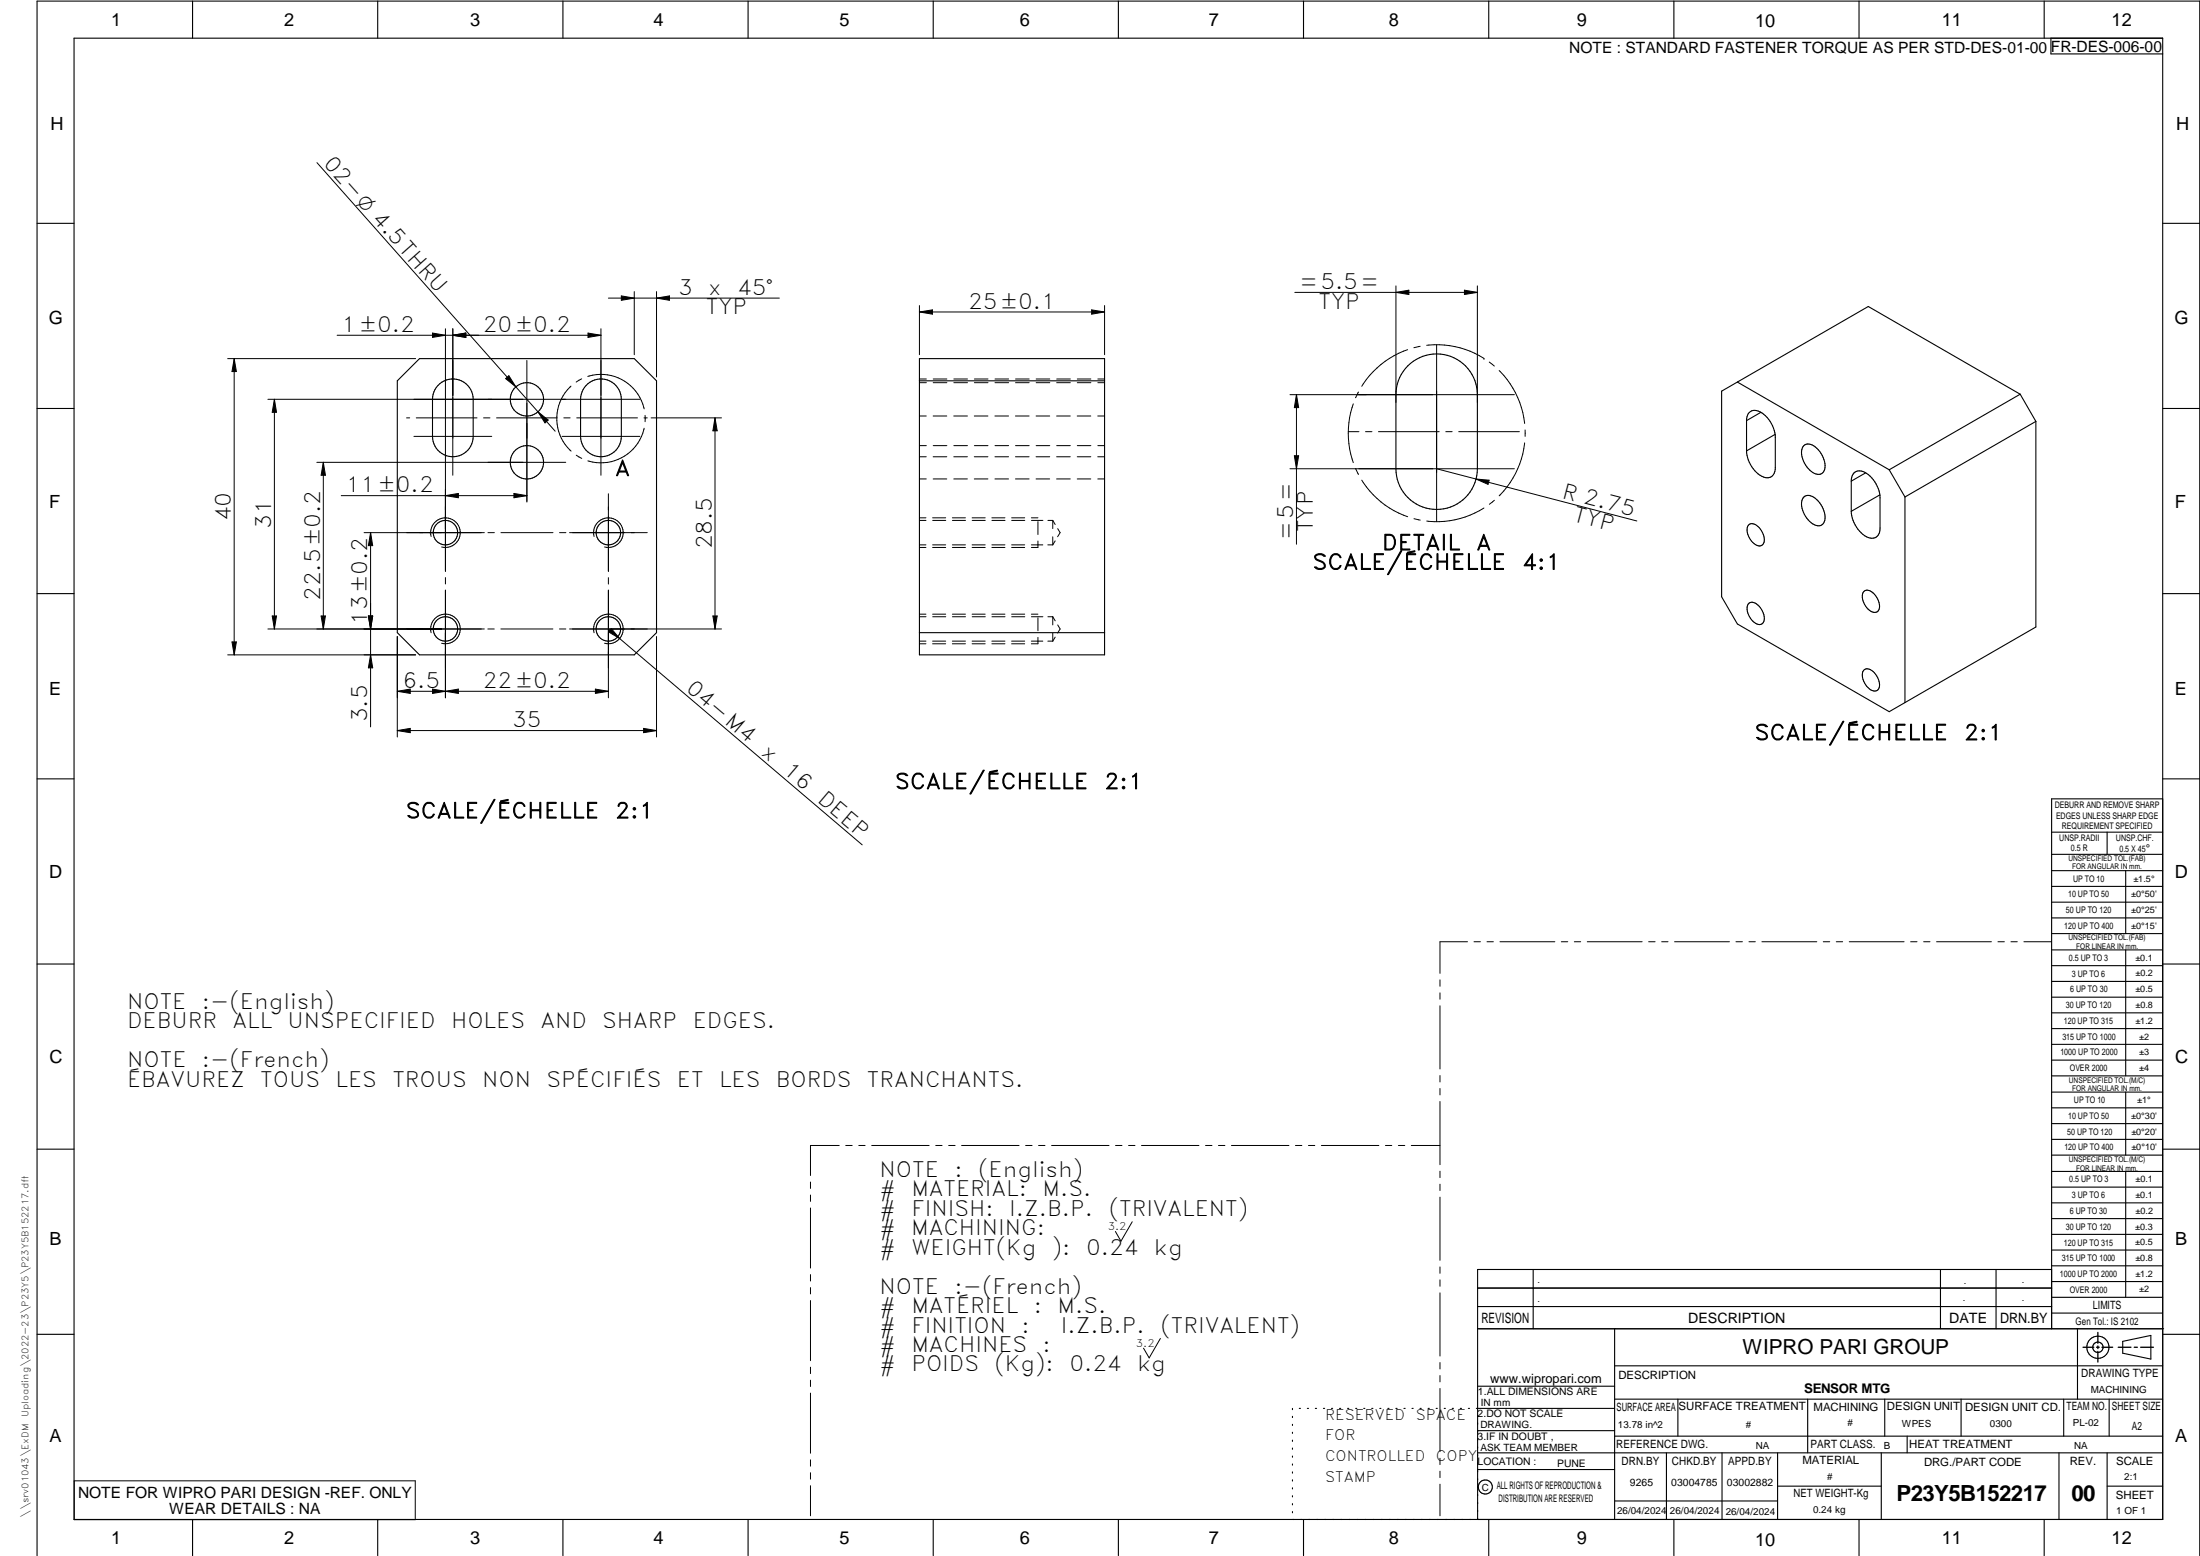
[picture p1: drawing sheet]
<svg xmlns="http://www.w3.org/2000/svg" width="594mm" height="420mm" viewBox="0 0 594 420" stroke-linecap="round" stroke-linejoin="round" font-family="sans-serif">
<g fill="none" stroke="#000" stroke-width=".3">
<path d="M20 10.3h564v400h-564zM52 .3v10M102 .3v10M152 .3v10M202 .3v10M252 .3v10M302 .3v10M352 .3v10M402 .3v10M452 .3v10M502 .3v10M552 .3v10"/>
<path d="M553.8 10.3v4.3h30.2M10 60.3h10M584 60.3h10M248.3 96.8h50v80h-50zM380.2 98.8a11 11 0 0 1 12-2.4 11 11 0 0 1 6.7 10.2v20a11 11 0 0 1-11 11 11 11 0 0 1-10.9-11v-20a11 11 0 0 1 3.2-7.8zM10 110.3h10M107.3 102.8l6-6h58l6 6v68l-6 6h-58l-6-6zM118.3 104.1a5.5 5.5 0 0 1 6-1.4 5.5 5.5 0 0 1 3.5 5.1v10a5.5 5.5 0 0 1-5.5 5.5 5.5 5.5 0 0 1-5.5-5.5v-10.7l.7-1.9zM158.3 104.1a5.5 5.5 0 0 1 6-1.4 5.5 5.5 0 0 1 3.5 5.1v10a5.5 5.5 0 0 1-5.5 5.5 5.5 5.5 0 0 1-5.5-5.5v-10.7l.7-1.9zM248.3 102.8h50M469.2 103.2l35.3-20.4 41 23.6M469.2 103.2l-4.3 2.4v55.5l4.3 7.4 41 23.7 39.6-22.9v-55.5"/>
<path d="M469.2 103.2l41 23.7M471.6 113.6a2.42 2.42 0 0 1 1.3-2.6 2.42 2.42 0 0 1 2.9 .5 8.7 8.7 0 0 1 3.6 6.6v8.1a2.32 2.32 0 0 1-1 2.5 2.32 2.32 0 0 1-2.6-.1 8.4 8.4 0 0 1-4.2-6.8M471.6 113.6v8.2M475.5 111.3l-3.9 2.3M479.4 117.3l-7.8 4.5M545.5 106.4l-35.3 20.5M545.5 106.4l4.3 7.4M549.8 113.8l-35.4 20.4M584 110.3h10M487.1 120.3a2.87 2.87 0 0 1 3.9 1.2 5.6 5.6 0 0 1 1.4 5.9 2.43 2.43 0 0 1-3.7-.5 6.2 6.2 0 0 1-2-6zM487.1 134.2a2.88 2.88 0 0 1 3.9 1.1 5.6 5.6 0 0 1 1.4 6 2.13 2.13 0 0 1-3.3-.1 6.4 6.4 0 0 1-2.4-6.4zM499.9 129.9v8.2"/>
<path d="M499.9 129.9a2.41 2.41 0 0 1 1.3-2.6 2.41 2.41 0 0 1 2.8 .5 8.5 8.5 0 0 1 3.7 6.6v8.2a2.41 2.41 0 0 1-1.3 2.6 2.41 2.41 0 0 1-2.9-.5 8.8 8.8 0 0 1-3.6-6.6M503.8 127.7l-3.9 2.2M507.6 133.6l-7.7 4.5M510.2 126.9l4.2 7.3M514.4 134.2v55.5M472.3 141.6a2.66 2.66 0 0 1 3.4 1.7 2.96 2.96 0 0 1 .1 4 2.96 2.96 0 0 1-3.4-2.1 3.1 3.1 0 0 1-.1-3.6zM503.4 159.6a2.66 2.66 0 0 1 3.4 1.7 2.96 2.96 0 0 1 .1 3.9 2.96 2.96 0 0 1-3.4-2 3.1 3.1 0 0 1-.1-3.6zM10 160.3h10M248.3 170.8h50M472.1 163.1a1.72 1.72 0 0 1 2.6 .3 4 4 0 0 1 1.3 4.9 1.89 1.89 0 0 1-2.7-.6 4.2 4.2 0 0 1-1.2-4.6zM584 160.3h10M503.2 181.1a1.73 1.73 0 0 1 2.6 .2 4.1 4.1 0 0 1 1.3 5 1.93 1.93 0 0 1-2.7-.6 4.2 4.2 0 0 1-1.2-4.6z"/>
<path d="M10 210.3h10M584 215.7h-30v143.1M584 210.3h10M554 230.7h30M554 224.7h30M554 235.1h30M554 239.4h30M569 224.7v6M574 235.1v17M554 243.6h30M554 247.9h30M554 252.1h30"/>
<path d="M554 256.5h30M574 256.5v34M10 260.3h10M554 260.8h30M554 265h30M554 269.3h30M554 273.5h30M554 277.7h30M584 260.3h10M554 282h30M554 286.3h30M554 290.5h30"/>
<path d="M554 294.9h30M554 299.1h30M574 294.9v17M10 310.3h10M554 303.4h30M554 307.7h30M554 311.9h30M554 316.3h30M574 316.3v34M584 310.3h10M554 320.5h30M554 324.8h30"/>
<path d="M554 329.1h30M554 333.3h30M554 337.5h30M399 358.8h185.3M399 352.8h155M399 347.8h155M414 342.8v16M436 358.8v51.5M524 342.8v16M539 342.8v16M554 342.8h-155v67.5M554 341.8h30"/>
<path d="M554 346.1h30M554 350.3h30M554 354.6h30M561 358.8v19M10 360.3h10M399 374.3h37M436 368.8h148M436 377.8h148M453.1 377.8v10M488.1 377.8v14.5M508.9 377.8v10M529.6 377.8v10"/>
<path d="M557.3 377.8v10M569.5 377.8v10M573.2 362.2l7.6-1.6v6.4l-7.6-1.6zM584 360.3h10M349 380.3v.3M349 382.4v.4M349 384.6v.3M349 386.7v.4M349 388.9v.3M349 391v.4M349 393.2v.3M349 395.3v.3"/>
<path d="M349 397.4v.4M349 399.6v.3M350.9 380.3h.3M353 380.3h.3M355.2 380.3h.3M357.4 380.3h.3M359.6 380.3h.3M361.7 380.3h.3M363.9 380.3h.3M366.1 380.3h.3M368.3 380.3h.3M370.4 380.3h.3"/>
<path d="M372.6 380.3h.3M374.8 380.3h.3M376.9 380.3h.4M379.1 380.3h.3M381.3 380.3h.3M383.4 380.3h.4M385.6 380.3h.4M387.8 380.3h.3M390 380.3h.3M392.1 380.3h.4M394.3 380.3h.4M396.5 380.3h.3"/>
<path d="M399 396.8h37M399 392.3h185M399 386.3h37M436 387.8h148M436 380.3h-37.3M450 392.3v18M465 392.3v18M480 392.3v18M508 392.3v18M515 387.8v4.5M556 392.3v18M569 392.3v18"/>
<path d="M52 410.3v9.8M102 410.3v9.8M152 410.3v9.8M202 410.3v9.8M252 410.3v9.8M302 410.3v9.8M349 401.7v.4M349 403.9v.3M349 406v.4M349 408.2v.3M352 410.3v9.8M402 410.3v9.8"/>
<path d="M436 405.3h44M452 410.3v9.8M480 401.3h28M502 410.3v9.8M552 410.3v9.8M569 401.3h15M10 420.1v-419.8h584v419.8"/>
<circle cx="142.3" cy="107.8" r="4.5"/>
<circle cx="142.3" cy="124.8" r="4.5"/>
<circle cx="120.3" cy="143.8" r="3.3"/>
<circle cx="164.3" cy="143.8" r="3.3"/>
<circle cx="120.3" cy="169.8" r="3.3"/>
<circle cx="164.3" cy="169.8" r="3.3"/>
<circle cx="566.5" cy="363.8" r="1.4"/>
<circle cx="566.5" cy="363.8" r="3"/>
<circle cx="401.1" cy="401.5" r="1.91"/>
</g>
<g fill="none" stroke="#000" stroke-width=".27">
<path d="M85.6 43.9l64.3 72.5M167.8 79.9l3.5 .6-3.5 .6zM171.3 78.7v17.1M177.3 78.7v23.1M349.6 79h49.3M377 77.2v31.5M377 79l3.4-.6v1.1zM395.5 78.4l3.4 .6-3.4 .5zM398.9 77.2v31.5M61.5 96.8h50.7M63.2 96.8l.6 3.5h-1.2zM63.2 96.8v80"/>
<path d="M91 90.5h71.3M116.8 89.9l3.5 .6-3.5 .6zM120.3 88.8v65.5M122.3 88.8v39.5M122.3 90.5l3.5-.6v1.2zM142.3 97.3v38.3M158.8 89.9l3.5 .6-3.5 .6zM162.3 88.8v39.5M164.3 80.5h46.2M177.3 80.5l3.5-.6v1.2zM248.3 82.5v13.3M248.3 84.2l3.5-.5v1.1z"/>
<path d="M248.3 84.2h50M294.8 83.7l3.5 .5-3.5 .6zM298.3 82.5v13.3M380.1 94.4a23.7 23.7 0 0 0-12.4 9.9M383.5 93.5l-1.7 .4M385.2 93.2a23.9 23.9 0 0 1 15.5 3.6M387.9 93.1v47.8M400.7 96.8h.1M402.2 97.8l1.3 1M74.1 107.8l.6 3.5h-1.2zM74.1 107.8v62M109.8 112.8h.8"/>
<path d="M111.8 117.8h21M112.4 112.8h16.4M130.6 112.8h1.7M134.1 112.8h16.4M136.5 102.2l.9-.7 1.9 3zM145.3 111.2l2.7 2.2-.8 .8zM151.8 117.8h21M152.2 112.8h1.8M154.2 104.3a11.9 11.9 0 0 0 0 17.5M155.7 112.8h16.4M157.1 102.3l-1.5 .9M158.7 101.6a11.9 11.9 0 0 1 15.2 8.8"/>
<path d="M172.8 107.8h-100.5M173.9 112.8h.9M173.9 115.6a11.9 11.9 0 0 1-15.2 8.8M174.2 112.2v1.7M175.8 112.8h19M193.1 112.8l.6 3.5h-1.2zM193.1 112.8v57M248.3 112.3h1.8M248.3 103.3h1.8M248.3 102.3h1.8M252 112.3h3.7M252 103.3h3.7"/>
<path d="M252 102.3h3.7M257.5 112.3h3.7M257.6 103.3h3.7M257.6 102.3h3.7M263.1 112.3h3.7M263.1 103.3h3.7M263.1 102.3h3.7M268.7 112.3h3.6M268.7 103.3h3.7M268.7 102.3h3.7M274.2 112.3h3.7M274.2 103.3h3.7"/>
<path d="M274.2 102.3h3.7M279.8 112.3h3.7M279.8 103.3h3.7M279.8 102.3h3.7M285.3 112.3h3.7M285.3 103.3h3.7M285.3 102.3h3.7M290.9 112.3h3.6M290.9 103.3h3.7M290.9 102.3h3.7M296.4 112.3h1.9M296.5 103.3h1.8"/>
<path d="M296.5 102.3h1.8M348.3 106.6h60.6M350.1 106.6v40.4M350.1 106.6l.6 3.5h-1.2zM364.1 116.6h2.9M365.4 109.1a23.9 23.9 0 0 0 0 15.8M366.8 105.9l-.7 1.5M368.7 116.6h1.8M372.2 116.6h16.4M390.4 116.6h1.7M393.9 116.6h16.4M404.8 100.1a23.7 23.7 0 0 1 6.9 14.2"/>
<path d="M411.7 119.6a23.9 23.9 0 0 1-6.9 14.3M411.8 116.1v1.7M85.5 124.8h67.3M87.3 124.8l.6 3.5h-1.2zM87.3 124.8v45M92.2 133.8h50.1M120.3 133.8l3.5-.6v1.2zM138.8 133.2l3.5 .6-3.5 .6zM155.6 122.9l1.5 .9M164.3 133.3v21M248.3 139.8h1.7M248.3 129.3h1.8"/>
<path d="M248.3 123.3h1.8M248.3 120.3h1.8M251.8 139.8h3.6M252 129.3h3.7M252 123.3h3.7M252 120.3h3.7M257.2 139.8h3.5M257.5 129.3h3.7M257.5 123.3h3.7M257.6 120.3h3.7M262.5 139.8h3.5M263.1 129.3h3.7"/>
<path d="M263.1 123.3h3.7M263.1 120.3h3.7M267.8 139.8h3.6M268.7 129.3h3.6M268.7 123.3h3.6M268.7 120.3h3.7M273.2 139.8h3.5M274.2 129.3h3.7M274.2 123.3h3.7M274.2 120.3h3.7M278.5 139.8h1.8M279.8 129.3h3.7"/>
<path d="M279.8 123.3h3.7M279.8 120.3h3.7M285.3 129.3h3.7M285.3 123.3h3.7M285.3 120.3h3.7M290.9 129.3h3.6M290.9 123.3h3.6M290.9 120.3h3.7M296.4 129.3h1.9M296.4 123.3h1.9M296.5 120.3h1.8M349.5 123.1h1.2l-.6 3.5z"/>
<path d="M366.1 126.6l.7 1.5M366.1 126.6h.1M367.7 129.6a23.6 23.6 0 0 0 12.4 9.9M387.9 126.6l54.1 14.1M398.6 129.3l3.5 .4-.3 1.1zM400.7 137.2a23.7 23.7 0 0 1-15.4 3.5M403.5 135.1l-1.3 1.1M408.9 126.6h-60.6M98.3 143.8h32.5M100.1 143.8l.5 3.5h-1.1zM100.1 143.8v52.5M116.4 144.9a4 4 0 0 1 3.5-5.1 4 4 0 0 1 4.4 4.4 4 4 0 0 1-5.1 3.5"/>
<path d="M120.3 156v1.7M120.3 159.3v29.1M131.8 143.8h1.7M135.3 143.8h14M151.1 143.8h1.7M153.8 143.8h21M160.4 144.9a4 4 0 0 1 3.5-5 4 4 0 0 1 4.4 4.3 4 4 0 0 1-5 3.5M164.3 156v1.7M164.3 159.3v29.1M248.3 147.8h1.7M248.3 140.5h1.8M248.3 147.1h1.7"/>
<path d="M251.8 147.8h3.6M251.8 147.1h3.6M251.9 140.5h3.5M257.2 147.8h3.5M257.2 147.1h3.5M257.2 140.5h3.5M262.5 147.8h3.5M262.5 147.1h3.5M262.5 140.5h3.6M267.8 147.8h3.6M267.8 147.1h3.6M267.9 140.5h3.5"/>
<path d="M273.2 147.8h3.5M273.2 147.1h3.5M273.2 140.5h3.5M278.5 147.1h3.1M278.5 140.5h3.1M280.3 146.1v1.7h-1.8M280.3 140.8v3.5M282.9 147.1h1.4M283 140.5h1.3M284.3 140.5l.6 1.1M284.3 140.5v2.2M284.3 144.9v2.2"/>
<path d="M284.9 146l-.6 1.1M285.6 142.7l.7 1.1-.7 1.1M381.8 140.1l1.7 .3M61.5 176.8h50.7M62.6 173.3h1.2l-.6 3.5zM72.3 169.8h58.5M73.5 166.3h1.2l-.6 3.5zM86.7 166.3h1.2l-.6 3.5zM99.5 166.3h1.1l-.5 3.5zM100.1 176.8l.5 3.5h-1.1zM107.3 171.9v27.1M116.4 170.9a4 4 0 0 1 3.5-5.1 4 4 0 0 1 4.4 4.4 4 4 0 0 1-5.1 3.5"/>
<path d="M131.7 169.8h1.8M135.2 169.8h14.1M151.1 169.8h1.7M153.8 169.8h41M160.4 170.9a4 4 0 0 1 3.5-5.1 4 4 0 0 1 4.4 4.4 4 4 0 0 1-5 3.5M164.3 169.8l68.5 58.3M165.1 169.7l2.2 2.7-3-1.8zM177.3 171.9v27.1M192.5 166.3h1.2l-.6 3.5zM248.3 165.8h1.7M248.3 173.8h1.7M248.3 166.5h1.8"/>
<path d="M248.3 173.1h1.7M251.8 165.8h3.6M251.8 173.8h3.6M251.8 173.1h3.6M251.9 166.5h3.5M257.2 165.8h3.5M257.2 173.8h3.5M257.2 173.1h3.5M257.2 166.5h3.5M262.5 165.8h3.5M262.5 173.8h3.5M262.5 173.1h3.5"/>
<path d="M262.5 166.5h3.6M267.8 165.8h3.6M267.8 173.8h3.6M267.8 173.1h3.6M267.9 166.5h3.5M273.2 165.8h3.5M273.2 173.8h3.5M273.2 173.1h3.5M273.2 166.5h3.5M278.5 165.8h1.8M278.5 173.1h3.1M278.5 166.5h3.1"/>
<path d="M280.3 166.9v3.4M280.3 172.1v1.7h-1.8M282.9 173.1h1.4M283 166.5h1.3M284.3 166.5l.6 1.1M284.3 166.5v2.2M284.3 171v2.1M284.9 172l-.6 1.1M285.6 168.7l.7 1.1-.7 1.1M107.3 186.7l3.5-.6v1.1zM107.3 197.3l3.5-.6v1.1zM107.3 186.7h57"/>
<path d="M107.3 197.3h70M116.8 186.1l3.5 .6-3.5 .5zM120.3 186.7l3.5-.6v1.1zM160.8 186.1l3.5 .6-3.5 .5zM173.8 196.7l3.5 .6-3.5 .5zM396.3 254.3h-7.5v8.5M398 254.3h1.8M401.5 254.3h1.8M405 254.3h14.9M421.6 254.3h1.7M425.1 254.3h1.7M428.6 254.3h14.8"/>
<path d="M445.2 254.3h1.7M448.7 254.3h1.7M452.2 254.3h14.8M468.8 254.3h1.7M472.3 254.3h1.7M475.8 254.3h14.8M492.4 254.3h1.7M495.9 254.3h1.7M499.4 254.3h14.8M515.9 254.3h1.8M519.4 254.3h1.8M522.9 254.3h14.9"/>
<path d="M539.5 254.3h1.7M543 254.3h1.7M546.5 254.3h7.4M388.8 264.6v1.7M388.8 268.1v1.7M388.8 271.6v17M388.8 290.4v1.8M388.8 293.9v1.8M388.8 297.4v17.1M218.9 319.2v1.7M226.6 309.3h-7.7v8.1M228.4 309.3h1.7"/>
<path d="M231.9 309.3h1.7M235.4 309.3h15.5M252.7 309.3h1.7M256.2 309.3h1.7M259.7 309.3h15.5M277 309.3h1.7M280.5 309.3h1.7M284 309.3h15.5M301.2 309.3h1.8M304.8 309.3h1.7M308.2 309.3h15.6M325.5 309.3h1.8"/>
<path d="M329 309.3h1.8M332.5 309.3h15.6M349.8 309.3h1.8M353.3 309.3h1.7M356.8 309.3h15.5M374.1 309.3h1.7M377.6 309.3h1.7M381.1 309.3h7.7M388.8 316.3v1.7M388.8 319.8v1.7M218.9 322.7v1.7M218.9 326.2v16.2"/>
<path d="M305.7 329.9l-3 5.3-1.5-2.7M388.8 323.3v17M218.9 344.2v1.7M218.9 347.7v1.7M218.9 351.2v16.2M388.8 342.1v1.7M388.8 345.6v1.7M388.8 349.1v17.1M218.9 369.2v1.7M218.9 372.7v1.7M218.9 376.2v16.2M313.3 361.4l-3 5.3-1.5-2.7"/>
<path d="M388.8 367.9v1.8M388.8 371.4v1.7M388.8 374.9v17.1M20 399.9h92.1v10.5h-92.1zM218.9 394.2v1.7M218.9 397.7v1.7M388.8 393.8v1.7M388.8 397.3v1.7M218.9 401.2v8.1M388.8 400.8v8.5"/>
</g>
<path d="M566.5 359.8v2.9M562.5 363.8h2.9M566.1 363.8h.8M566.5 363.5v.7M566.5 364.9v2.9M567.6 363.8h2.9M572 363.8h3.4M576.3 363.8h.9M578.1 363.8h3.4" fill="none" stroke="#000" stroke-width=".36"/>
<g fill="#000">
<path d="M167.8 79.9l3.5 .6-3.5 .6zM177.3 80.5l3.5-.6v1.2zM377 79l3.4-.6v1.1zM395.5 78.4l3.4 .6-3.4 .5zM116.8 89.9l3.5 .6-3.5 .6zM122.3 90.5l3.5-.6v1.2zM158.8 89.9l3.5 .6-3.5 .6zM248.3 84.2l3.5-.5v1.1zM294.8 83.7l3.5 .5-3.5 .6zM63.2 96.8l.6 3.5h-1.2zM74.1 107.8l.6 3.5h-1.2zM136.5 102.2l.9-.7 1.9 3z"/>
<path d="M145.3 111.2l2.7 2.2-.8 .8zM193.1 112.8l.6 3.5h-1.2zM350.1 106.6l.6 3.5h-1.2zM87.3 124.8l.6 3.5h-1.2zM120.3 133.8l3.5-.6v1.2zM138.8 133.2l3.5 .6-3.5 .6zM349.5 123.1h1.2l-.6 3.5zM398.6 129.3l3.5 .4-.3 1.1zM100.1 143.8l.5 3.5h-1.1zM62.6 173.3h1.2l-.6 3.5zM73.5 166.3h1.2l-.6 3.5zM86.7 166.3h1.2l-.6 3.5z"/>
<path d="M99.5 166.3h1.1l-.5 3.5zM165.1 169.7l2.2 2.7-3-1.8zM192.5 166.3h1.2l-.6 3.5zM100.1 176.8l.5 3.5h-1.1zM107.3 186.7l3.5-.6v1.1zM107.3 197.3l3.5-.6v1.1zM116.8 186.1l3.5 .6-3.5 .5zM120.3 186.7l3.5-.6v1.1zM160.8 186.1l3.5 .6-3.5 .5zM173.8 196.7l3.5 .6-3.5 .5z"/>
</g>
<g font-size="6">
<text x="512.1" y="405.2">P23Y5B152217</text>
<text x="559.4" y="405.2">00</text>
</g>
<g font-size="5.7">
<text x="87.1" y="44.3" transform="rotate(48 87.1 44.3)">02-O 4.5THRU</text>
<text x="183.1" y="79.6">3</text>
<text x="191.3" y="79.6">x</text>
<text x="199.1" y="79.6">45°</text>
<text x="261.4" y="83.4">25±0.1</text>
<text x="350.9" y="78.1">=5.5=</text>
<text x="356" y="83.3">TYP</text>
<text x="92.3" y="89.7">1±0.2</text>
<text x="130.4" y="89.7">20±0.2</text>
<text x="190.6" y="84.9">TYP</text>
<text x="166.1" y="128.5">A</text>
<text x="93.4" y="132.9">11±0.2</text>
<text x="421.5" y="134.4" transform="rotate(15 421.5 134.4)">R 2.75</text>
<text x="62.4" y="140.8" transform="rotate(-90 62.4 140.8)">40</text>
<text x="73.2" y="142.8" transform="rotate(-90 73.2 142.8)">31</text>
<text x="354.5" y="143.7" transform="rotate(-90 354.5 143.7)">TYP</text>
<text x="424.6" y="140.7" transform="rotate(15 424.6 140.7)">TYP</text>
<text x="192.2" y="148.4" transform="rotate(-90 192.2 148.4)">28.5</text>
<text x="349.2" y="145.7" transform="rotate(-90 349.2 145.7)">=5=</text>
<text x="373.2" y="148.5">DETAIL</text>
<text x="398.7" y="148.5">A</text>
<text x="354.4" y="153.8">SCALE/ÉCHELLE</text>
<text x="411" y="153.8">4:1</text>
<text x="86.4" y="162.3" transform="rotate(-90 86.4 162.3)">22.5±0.2</text>
<text x="99.2" y="168.7" transform="rotate(-90 99.2 168.7)">13±0.2</text>
<text x="108.7" y="185.8">6.5</text>
<text x="130.4" y="185.8">22±0.2</text>
<text x="185" y="186.3" transform="rotate(40 185 186.3)">04-M4</text>
<text x="99.2" y="195.1" transform="rotate(-90 99.2 195.1)">3.5</text>
<text x="138.3" y="196.4">35</text>
<text x="205.3" y="203.5" transform="rotate(40 205.3 203.5)">x</text>
<text x="473.8" y="199.8">SCALE/ÉCHELLE</text>
<text x="530.4" y="199.8">2:1</text>
<text x="211.2" y="208.6" transform="rotate(40 211.2 208.6)">16</text>
<text x="241.7" y="213">SCALE/ÉCHELLE</text>
<text x="298.2" y="213">2:1</text>
<text x="109.6" y="220.9">SCALE/ÉCHELLE</text>
<text x="166.1" y="220.9">2:1</text>
<text x="220.5" y="216.4" transform="rotate(40 220.5 216.4)">DEEP</text>
<text x="34.3" y="272.5">NOTE</text>
<text x="54.5" y="272.5">:-(English)</text>
<text x="34.3" y="277.7">DEBURR</text>
<text x="62.8" y="277.7">ALL</text>
<text x="77.7" y="277.7">UNSPECIFIED</text>
<text x="121.8" y="277.7">HOLES</text>
<text x="145.9" y="277.7">AND</text>
<text x="162.6" y="277.7">SHARP</text>
<text x="187.1" y="277.7">EDGES.</text>
<text x="34.3" y="288.2">NOTE</text>
<text x="34.3" y="293.5">ÉBAVUREZ</text>
<text x="54.5" y="288.2">:-(French)</text>
<text x="70.3" y="293.5">TOUS</text>
<text x="90.6" y="293.5">LES</text>
<text x="106" y="293.5">TROUS</text>
<text x="130.2" y="293.5">NON</text>
<text x="147.6" y="293.5">SPÉCIFIÉS</text>
<text x="182.8" y="293.5">ET</text>
<text x="194.2" y="293.5">LES</text>
<text x="209.5" y="293.5">BORDS</text>
<text x="234.1" y="293.5">TRANCHANTS.</text>
<text x="237.5" y="317.8">NOTE</text>
<text x="257.7" y="317.8">:</text>
<text x="264.2" y="317.8">(English)</text>
<text x="237.5" y="323.1">#</text>
<text x="246.1" y="323.1">MATERIAL:</text>
<text x="281.5" y="323.1">M.S.</text>
<text x="237.5" y="328.3">#</text>
<text x="246.1" y="328.3">FINISH:</text>
<text x="272.5" y="328.3">I.Z.B.P.</text>
<text x="299.4" y="328.3">(TRIVALENT)</text>
<text x="237.5" y="333.6">#</text>
<text x="246.1" y="333.6">MACHINING:</text>
<text x="237.5" y="338.8">#</text>
<text x="246.1" y="338.8">WEIGHT(Kg</text>
<text x="284" y="338.8">):</text>
<text x="293.3" y="338.8">0.24</text>
<text x="311.6" y="338.8">kg</text>
<text x="237.5" y="349.3">NOTE</text>
<text x="257.7" y="349.3">:-(French)</text>
<text x="237.5" y="354.6">#</text>
<text x="237.5" y="359.8">#</text>
<text x="246.1" y="354.6">MATÉRIEL</text>
<text x="246.1" y="359.8">FINITION</text>
<text x="275.9" y="359.8">:</text>
<text x="279.2" y="354.6">:</text>
<text x="285.6" y="354.6">M.S.</text>
<text x="286.5" y="359.8">I.Z.B.P.</text>
<text x="313.4" y="359.8">(TRIVALENT)</text>
<text x="237.5" y="365.1">#</text>
<text x="246.1" y="365.1">MACHINES</text>
<text x="281.6" y="365.1">:</text>
<text x="237.5" y="370.3">#</text>
<text x="246.1" y="370.3">POIDS</text>
<text x="268.6" y="370.3">(Kg):</text>
<text x="288.8" y="370.3">0.24</text>
<text x="307.1" y="370.3">kg</text>
</g>
<text font-size="5.6" x="470.5" y="365.5">WIPRO PARI GROUP</text>
<g font-size="4.9">
<text x="30" y="7">1</text>
<text x="76.7" y="7">2</text>
<text x="127" y="7">3</text>
<text x="176.5" y="7">4</text>
<text x="226.7" y="7">5</text>
<text x="275.4" y="7">6</text>
<text x="326.4" y="7">7</text>
<text x="375" y="7">8</text>
<text x="425.8" y="7">9</text>
<text x="473.9" y="7.4">10</text>
<text x="524.3" y="7">11</text>
<text x="570.2" y="7">12</text>
<text x="13.6" y="35.2">H</text>
<text x="587.6" y="35.2">H</text>
<text x="13.2" y="87.5">G</text>
<text x="587.2" y="87.5">G</text>
<text x="13.3" y="137.1">F</text>
<text x="587.3" y="137.1">F</text>
<text x="13.3" y="187.6">E</text>
<text x="587.3" y="187.6">E</text>
<text x="13.3" y="237">D</text>
<text x="587.3" y="237">D</text>
<text x="13.4" y="287.1">C</text>
<text x="587.4" y="287.1">C</text>
<text x="13.4" y="336.3">B</text>
<text x="587.4" y="336.3">B</text>
<text x="13.4" y="389.3">A</text>
<text x="587.4" y="389.3">A</text>
<text x="30" y="417">1</text>
<text x="76.7" y="417">2</text>
<text x="127" y="417">3</text>
<text x="176.5" y="417">4</text>
<text x="226.7" y="417">5</text>
<text x="275.4" y="417">6</text>
<text x="326.4" y="417">7</text>
<text x="375" y="417">8</text>
<text x="425.8" y="417">9</text>
<text x="473.9" y="417.4">10</text>
<text x="524.3" y="417">11</text>
<text x="570.2" y="417">12</text>
</g>
<g font-size="4.2">
<text x="423.7" y="14.3">NOTE : STANDARD FASTENER TORQUE AS PER STD-DES-01-00</text>
<text x="553.8" y="14">FR-DES-006-00</text>
<text x="21.1" y="404.4">NOTE FOR WIPRO PARI DESIGN -REF. ONLY</text>
<text x="45.7" y="408.9">WEAR DETAILS : NA</text>
</g>
<g font-size="3.9">
<text x="357.8" y="383.4">RESERVED</text>
<text x="382.3" y="383.4">SPACE</text>
<text x="357.8" y="388.9">FOR</text>
<text x="357.8" y="394.5">CONTROLLED</text>
<text x="387.8" y="394.5">COPY</text>
<text x="357.8" y="400.1">STAMP</text>
</g>
<g font-size="3.8">
<text x="400.1" y="357.1">REVISION</text>
<text x="455.9" y="357.1">DESCRIPTION</text>
<text x="526.4" y="357.1">DATE</text>
<text x="540.1" y="357.1">DRN.BY</text>
</g>
<text font-size="3.6" x="487.2" y="376.2">SENSOR MTG</text>
<text font-size="3.5" x="402.4" y="373.3">www.wipropari.com</text>
<g font-size="3.1">
<text x="565.2" y="353.5">LIMITS</text>
<text x="562" y="371.7">DRAWING TYPE</text>
<text x="437" y="372.3">DESCRIPTION</text>
<text x="436.5" y="380.9">SURFACE AREA</text>
<text x="453.3" y="380.9">SURFACE TREATMENT</text>
<text x="489.7" y="380.9">MACHINING</text>
<text x="509.5" y="380.9">DESIGN UNIT</text>
<text x="530.6" y="380.9">DESIGN UNIT CD.</text>
<text x="558" y="380.7">TEAM NO.</text>
<text x="570.3" y="380.7">SHEET SIZE</text>
<text x="575.6" y="386.1">A2</text>
<text x="436.4" y="391.1">REFERENCE DWG.</text>
<text x="437.9" y="395.5">DRN.BY</text>
<text x="451.5" y="395.5">CHKD.BY</text>
<text x="466.6" y="395.5">APPD.BY</text>
<text x="486.7" y="395.4">MATERIAL</text>
<text x="488.9" y="391">PART CLASS.</text>
<text x="515.6" y="391">HEAT TREATMENT</text>
<text x="519.6" y="395.9">DRG./PART CODE</text>
<text x="558.9" y="395.6">REV.</text>
<text x="571.4" y="395.6">SCALE</text>
<text x="484.3" y="404.3">NET WEIGHT-Kg</text>
<text x="571.4" y="404.7">SHEET</text>
</g>
<text font-size="3" x="579.5" y="230.1">°</text>
<g font-size="2.8">
<text x="299.1" y="332.1">3.2</text>
<text x="560.5" y="357.7">Gen Tol.: IS 2102</text>
<text x="306.7" y="363.6">3.2</text>
<text x="399.1" y="376.7">1.ALL DIMENSIONS ARE</text>
<text x="399" y="382.7">2.DO NOT SCALE</text>
<text x="399" y="388.7">3.IF IN DOUBT ,</text>
<text x="399" y="395.5">LOCATION :</text>
<text x="420.5" y="396">PUNE</text>
<text x="440.2" y="401.3">9265</text>
<text x="451.3" y="401.2">03004785</text>
<text x="466.3" y="401.3">03002882</text>
<text x="404.2" y="402">ALL RIGHTS OF REPRODUCTION &amp;</text>
<text x="404.7" y="405.4">DISTRIBUTION ARE RESERVED</text>
</g>
<g font-size="2.7">
<text x="564.6" y="376.2">MACHINING</text>
<text x="399.9" y="379.7">IN mm</text>
<text x="399.8" y="385.7">DRAWING.</text>
<text x="436.9" y="385.5">13.78 in^2</text>
<text x="471.4" y="385.6">#</text>
<text x="498.9" y="385.1">#</text>
<text x="513.6" y="385.3">WPES</text>
<text x="537.3" y="385.2">0300</text>
<text x="559.7" y="385.2">PL-02</text>
<text x="399.8" y="391.8">ASK TEAM MEMBER</text>
<text x="474.1" y="391.2">NA</text>
<text x="508.7" y="391.2">B</text>
<text x="560.1" y="391.2">NA</text>
<text x="493.4" y="399.6">#</text>
<text x="573.6" y="399.8">2:1</text>
<text x="400.1" y="402.5">C</text>
<text x="436.7" y="408.7">26/04/2024</text>
<text x="450.9" y="408.8">26/04/2024</text>
<text x="466" y="409">26/04/2024</text>
<text x="489.6" y="408.5">0.24 kg</text>
<text x="571.5" y="408.7">1 OF 1</text>
</g>
<g font-size="2.5">
<text x="559.2" y="229.9">0.5 R</text>
<text x="572.3" y="230.1">0.5 X 45</text>
<text x="559.4" y="323.5">3 UP TO 6</text>
<text x="558.9" y="327.8">6 UP TO 30</text>
<text x="557.8" y="332">30 UP TO 120</text>
<text x="415.2" y="346.4">.</text>
<text x="530.3" y="346.6">.</text>
<text x="545.9" y="346.4">.</text>
<text x="415.2" y="351.5">.</text>
<text x="530.1" y="351.3">.</text>
<text x="545.9" y="351.4">.</text>
</g>
<g font-size="2.4">
<text x="554.9" y="218.3">DEBURR AND REMOVE SHARP</text>
<text x="555.2" y="221.1">EDGES UNLESS SHARP EDGE</text>
<text x="556.1" y="227.2">UNSP.RADII</text>
<text x="556.8" y="223.8">REQUIREMENT SPECIFIED</text>
<text x="571.4" y="227">UNSP.CHF.</text>
<text x="559.8" y="238">UP TO 10</text>
<text x="576.1" y="238.1">±1.5°</text>
<text x="558.5" y="242.3">10 UP TO 50</text>
<text x="575.5" y="242.3">±0°50'</text>
<text x="557.4" y="250.8">120 UP TO 400</text>
<text x="557.9" y="246.5">50 UP TO 120</text>
<text x="575.5" y="250.8">±0°15'</text>
<text x="575.5" y="246.6">±0°25'</text>
<text x="558.7" y="259.4">0.5 UP TO 3</text>
<text x="559.5" y="263.7">3 UP TO 6</text>
<text x="576.6" y="259.4">±0.1</text>
<text x="576.6" y="263.7">±0.2</text>
<text x="559" y="268">6 UP TO 30</text>
<text x="576.6" y="268">±0.5</text>
<text x="557.9" y="272.2">30 UP TO 120</text>
<text x="576.6" y="272.2">±0.8</text>
<text x="556.9" y="280.7">315 UP TO 1000</text>
<text x="557.3" y="276.5">120 UP TO 315</text>
<text x="576.6" y="276.5">±1.2</text>
<text x="577.7" y="280.7">±2</text>
<text x="556.4" y="284.9">1000 UP TO 2000</text>
<text x="577.6" y="285">±3</text>
<text x="558.9" y="289.2">OVER 2000</text>
<text x="577.7" y="289.3">±4</text>
<text x="560" y="297.9">UP TO 10</text>
<text x="577.1" y="297.9">±1°</text>
<text x="558.5" y="302.1">10 UP TO 50</text>
<text x="575.5" y="302.2">±0°30'</text>
<text x="557.5" y="310.6">120 UP TO 400</text>
<text x="558.2" y="306.4">50 UP TO 120</text>
<text x="575.5" y="310.6">±0°10'</text>
<text x="575.5" y="306.4">±0°20'</text>
<text x="558.8" y="319.2">0.5 UP TO 3</text>
<text x="576.6" y="323.5">±0.1</text>
<text x="576.6" y="319.3">±0.1</text>
<text x="576.7" y="327.8">±0.2</text>
<text x="576.6" y="332">±0.3</text>
<text x="556.8" y="340.6">315 UP TO 1000</text>
<text x="557.3" y="336.3">120 UP TO 315</text>
<text x="576.6" y="336.3">±0.5</text>
<text x="576.6" y="340.6">±0.8</text>
<text x="556.2" y="344.8">1000 UP TO 2000</text>
<text x="576.6" y="344.8">±1.2</text>
<text x="558.9" y="349">OVER 2000</text>
<text x="577.7" y="349">±2</text>
<text x="7.7" y="382.7" transform="rotate(-90 7.7 382.7)">Uploading\2022-23\P23Y5\P23Y5B152217.dft</text>
<text x="7.7" y="409.9" transform="rotate(-90 7.7 409.9)">\\srv01043\ExDM</text>
</g>
<g font-size="2.1">
<text x="558.6" y="232.4">UNSPECIFIED TOL.(FAB)</text>
<text x="559.5" y="234.8">FOR ANGULAR IN mm.</text>
<text x="558.6" y="254">UNSPECIFIED TOL.(FAB)</text>
<text x="560.7" y="256.3">FOR LINEAR IN mm.</text>
<text x="558.7" y="292.4">UNSPECIFIED TOL.(M/C)</text>
<text x="559.6" y="294.7">FOR ANGULAR IN mm.</text>
<text x="558.7" y="313.8">UNSPECIFIED TOL.(M/C)</text>
<text x="560.6" y="316.2">FOR LINEAR IN mm.</text>
</g>
</svg>
